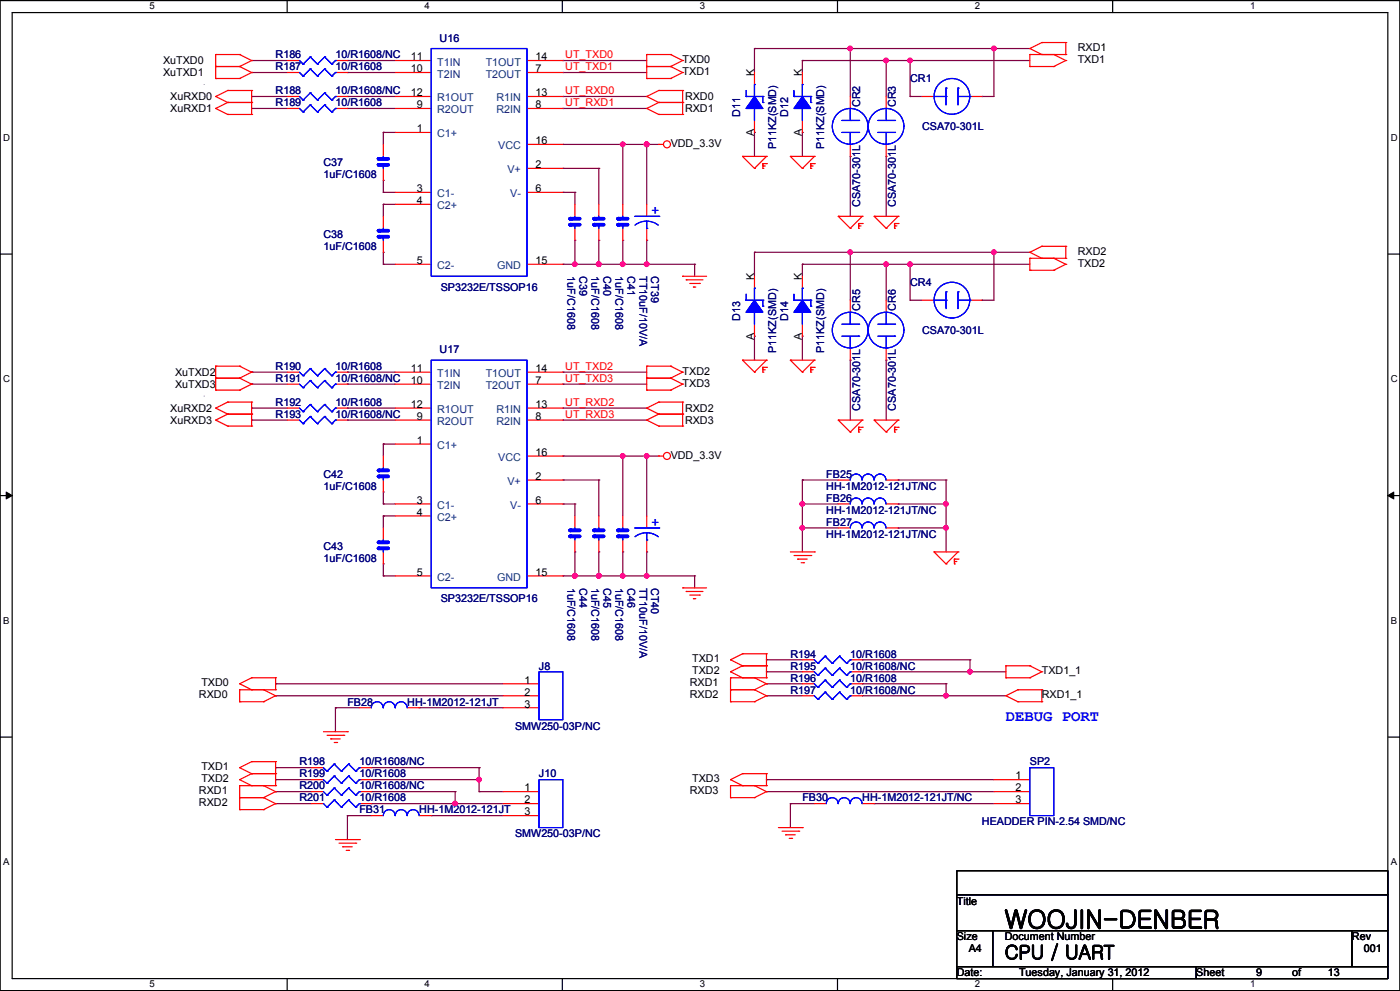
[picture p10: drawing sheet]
<svg xmlns="http://www.w3.org/2000/svg" width="297mm" height="210mm" viewBox="0 0 297 210" stroke-linecap="round" stroke-linejoin="round" font-family="sans-serif">
<g fill="none" stroke="#000" stroke-width=".25">
<path d="M0 .1h296.6v209.7h-296.6zM2.6 2.7h291.5v204.6h-291.5zM60.9 .1v2.6M119.2 .1v2.6M177.5 .1v2.6M235.8 .1v2.6M0 53.8h2.6M294.1 53.8h2.5M0 105h2.6M294.1 105h2.5M0 156.1h2.6M294.1 156.1h2.5"/>
<path d="M202.8 184.4h91.3v5.1h-91.3zM202.8 189.5h91.3v7.6h-91.3zM202.8 197.1h7.6v7.6h-7.6zM210.4 197.1h76.1v7.6h-76.1zM286.5 197.1h7.6v7.6h-7.6zM60.9 207.3v2.5M119.2 207.3v2.5M177.5 207.3v2.5M202.8 204.7h50.7v2.6h-50.7zM235.8 207.3v2.5M253.5 204.7h40.6v2.6h-40.6z"/>
</g>
<path d="M1.3 104.2l1.3 .8-1.3 .7zM294.1 105l1.3-.8v1.5z" fill="#000" stroke="#000" stroke-width=".21"/>
<g fill="none" stroke="#800040" stroke-width=".25">
<path d="M53.3 12.8h.1M53.3 15.4h.1M53.3 12.8h7.6M53.3 15.4h7.6M73.6 12.8h.1M73.6 15.4h.1M73.6 12.8h10.2M73.6 15.4h10.2M119.3 12.8h.1M119.3 15.4h.1M119.3 12.8h17.8M119.3 15.4h17.8"/>
<path d="M159.9 10.3h.1M159.9 10.3v5.1M159.9 10.3h58.3M170 12.8h.1M170 12.8h48.2M170 12.8v2.6M180.2 10.3h.1M180.2 10.3v10.1M187.8 12.8h.1M187.8 12.8v7.6M192.9 12.8h.1M192.9 12.8v7.6"/>
<path d="M210.6 10.3h.1M210.6 10.3v10.1h-2.5M53.3 20.4h.1M53.3 23h.1M53.3 20.4h7.6M53.3 23h7.6M73.6 20.4h.1M73.6 23h.1M73.6 20.4h10.2M73.6 23h10.2M81.2 38.2h.1M81.2 28.1h.1"/>
<path d="M81.2 28.1v2.5M81.2 38.2v2.5M81.2 28.1h2.6M119.3 35.7h.1M119.3 23h.1M119.3 20.4h.1M119.3 30.6h.1M119.3 30.6h20.3M119.3 35.7h7.6M119.3 20.4h17.8M119.3 23h17.8M126.9 35.7h.1"/>
<path d="M126.9 35.7v7.6M132 30.6h.1M132 30.6v12.7M137.1 30.6h.1M137.1 30.6v12.7M159.9 28.1h.1M159.9 28.1v5M170 28.1h.1M170 28.1v5M180.2 33.1h.1M180.2 33.1v12.7M187.8 33.1h.1"/>
<path d="M187.8 33.1v12.7M192.9 20.4h.1M192.9 20.4h2.5M208.1 20.4h.1M81.2 40.7h.1M81.2 56h.1M81.2 53.4h.1M81.2 43.3h.1M81.2 56h2.6M81.2 40.7h2.6M81.2 43.3v2.5M81.2 53.4v2.6"/>
<path d="M81.2 43.3h2.6M119.3 56h.1M119.3 40.7h.1M119.3 56h27.9M119.3 40.7h2.5M121.8 56h.1M121.8 50.9h.1M121.8 40.7h.1M121.8 40.7v2.6M121.8 50.9v5.1M126.9 56h.1M126.9 50.9h.1"/>
<path d="M126.9 50.9v5.1M132 56h.1M132 50.9h.1M132 50.9v5.1M137.1 50.9h.1M137.1 56h.1M137.1 50.9v5.1M147.2 56h.1M147.2 56v2.5M159.9 53.4h.1M159.9 53.4v5.1M159.9 53.4h58.3"/>
<path d="M170 56h.1M170 56h48.2M170 56v2.5M180.2 53.4h.1M180.2 53.4v10.2M187.8 56h.1M187.8 56v7.6M192.9 56h.1M192.9 56v7.6M210.6 53.4h.1M210.6 53.4v10.2h-2.5M53.3 78.8h.1"/>
<path d="M53.3 78.8h7.6M73.6 78.8h.1M73.6 78.8h10.2M119.3 78.8h.1M119.3 78.8h17.8M159.9 71.2h.1M159.9 71.2v5.1M170 71.2h.1M170 71.2v5.1M180.2 76.3h.1M180.2 76.3v12.7M187.8 76.3h.1"/>
<path d="M187.8 76.3v12.7M192.9 63.6h.1M192.9 63.6h2.5M208.1 63.6h.1M53.3 86.4h.1M53.3 81.4h.1M53.3 89h.1M53.3 89h7.6M53.3 86.4h7.6M53.3 81.4h7.6M73.6 86.4h.1M73.6 81.4h.1"/>
<path d="M73.6 89h.1M73.6 89h10.2M73.6 86.4h10.2M73.6 81.4h10.2M81.2 94.1h.1M81.2 94.1v2.5M81.2 94.1h2.6M119.3 89h.1M119.3 86.4h.1M119.3 81.4h.1M119.3 96.6h.1M119.3 89h17.8"/>
<path d="M119.3 86.4h17.8M119.3 81.4h17.8M119.3 96.6h20.3M132 96.6h.1M132 96.6v12.7M137.1 96.6h.1M137.1 96.6v12.7M81.2 106.7h.1M81.2 104.2h.1M81.2 119.4h.1M81.2 109.3h.1M81.2 104.2v2.5"/>
<path d="M81.2 109.3v2.5M81.2 119.4v2.6M81.2 106.7h2.6M81.2 109.3h2.6M119.3 106.7h.1M119.3 101.7h.1M119.3 106.7h2.5M119.3 101.7h7.6M121.8 116.9h.1M121.8 106.7h.1M121.8 106.7v2.6M121.8 116.9v5.1"/>
<path d="M126.9 116.9h.1M126.9 101.7h.1M126.9 101.7v7.6M126.9 116.9v5.1M132 116.9h.1M132 116.9v5.1M137.1 116.9h.1M137.1 116.9v5.1M170 111.8h.1M170 106.7h.1M170 101.7h.1M170 101.7v15.2"/>
<path d="M170 106.7h7.6M170 101.7h7.6M170 111.8h7.6M190.3 111.8h.1M190.3 106.7h.1M190.3 101.7h.1M190.3 106.7h10.2M190.3 101.7h10.2M190.3 111.8h10.2M200.5 111.8h.1M200.5 106.7h.1M200.5 101.7h.1"/>
<path d="M200.5 101.7v15.2M81.2 122h.1M81.2 122h2.6M119.3 122h.1M119.3 122h27.9M121.8 122h.1M126.9 122h.1M132 122h.1M137.1 122h.1M147.2 122h.1M147.2 122v2.5M162.4 139.8h.1"/>
<path d="M162.4 139.8h7.6M182.7 139.8h.1M182.7 139.8h22.9M205.6 139.8h.1M205.6 139.8v2.5M58.4 147.4h.1M58.4 144.8h.1M58.4 147.4h48.2M58.4 144.8h48.2M71.1 149.9h.1M71.1 149.9v5.1M71.1 149.9h5.1"/>
<path d="M88.8 149.9h.1M88.8 149.9h17.8M162.4 144.8h.1M162.4 147.4h.1M162.4 142.3h.1M162.4 147.4h7.6M162.4 144.8h7.6M162.4 142.3h7.6M182.7 144.8h.1M182.7 147.4h.1M182.7 142.3h.1M182.7 147.4h30.5"/>
<path d="M182.7 144.8h17.8M182.7 142.3h30.5M200.5 147.4h.1M200.5 144.8h.1M200.5 144.8v2.6M205.6 142.3h.1M58.4 162.6h.1M58.4 165.1h.1M58.4 167.7h.1M58.4 170.2h.1M58.4 170.2h7.6M58.4 167.7h7.6"/>
<path d="M58.4 165.1h7.6M58.4 162.6h7.6M73.6 172.8h.1M73.6 172.8v5M73.6 172.8h5.1M78.7 167.7h.1M78.7 170.2h.1M78.7 170.2h27.9M78.7 167.7h17.8M78.7 165.1h22.8M78.7 162.6h22.8M91.4 172.8h.1"/>
<path d="M91.4 172.8h15.2M96.5 170.2h.1M96.5 167.7h.1M96.5 167.7v2.5M101.5 167.7h.1M101.5 162.6h.1M101.5 165.1h.1M101.5 167.7h5.1M101.5 162.6v5.1M162.4 167.7h.1M162.4 165.1h.1M162.4 167.7h48.2"/>
<path d="M162.4 165.1h48.2M167.5 170.2h.1M167.5 170.2h5.1M167.5 170.2v5.1M185.3 170.2h.1M185.3 170.2h25.3"/>
</g>
<g fill="#f0f" stroke="#f0f" stroke-width=".25">
<circle cx="137" cy="30.6" r=".49"/>
<circle cx="132" cy="30.6" r=".49"/>
<circle cx="126.9" cy="56" r=".49"/>
<circle cx="132" cy="56" r=".49"/>
<circle cx="121.8" cy="56" r=".49"/>
<circle cx="180.2" cy="10.3" r=".49"/>
<circle cx="210.6" cy="10.3" r=".49"/>
<circle cx="192.8" cy="12.8" r=".49"/>
<circle cx="187.8" cy="12.8" r=".49"/>
<circle cx="126.9" cy="122" r=".49"/>
<circle cx="121.8" cy="122" r=".49"/>
<circle cx="180.2" cy="53.4" r=".49"/>
<circle cx="210.6" cy="53.4" r=".49"/>
<circle cx="192.8" cy="56" r=".49"/>
<circle cx="187.8" cy="56" r=".49"/>
<circle cx="137" cy="56" r=".49"/>
<circle cx="137" cy="96.6" r=".49"/>
<circle cx="132" cy="96.6" r=".49"/>
<circle cx="137" cy="122" r=".49"/>
<circle cx="132" cy="122" r=".49"/>
<circle cx="200.5" cy="111.8" r=".49"/>
<circle cx="200.5" cy="106.7" r=".49"/>
<circle cx="170" cy="111.8" r=".49"/>
<circle cx="170" cy="106.7" r=".49"/>
<circle cx="200.5" cy="147.3" r=".49"/>
<circle cx="96.4" cy="170.2" r=".49"/>
<circle cx="101.5" cy="165.1" r=".49"/>
<circle cx="205.5" cy="142.3" r=".49"/>
</g>
<g fill="none" stroke="#f00" stroke-width=".25">
<path d="M45.7 14.1h.1M45.7 16.6h.1M45.7 11.6h.1M45.7 14.1h5.1M45.7 11.6v5M45.7 16.6h5.1M45.7 11.6h5.1M48.2 19.2h.1M48.2 19.2h5.1M48.2 19.2l-2.5 1.2M50.8 14.1h.1M50.8 16.6h.1"/>
<path d="M50.8 11.6h.1M50.8 14.1l2.5 1.3M50.8 11.6l2.5 1.2M53.3 15.4h.1M53.3 12.8h.1M53.3 19.2h.1M53.3 15.4l-2.5 1.2M53.3 19.2v5M53.3 12.8l-2.5 1.3M60.9 15.4h2.6M71.1 15.4h2.5M83.8 15.4h7.6"/>
<path d="M83.8 12.8h7.6M111.7 15.4h7.6M111.7 12.8h7.6M137.1 16.6h.1M137.1 14.1h.1M137.1 11.6h.1M137.1 14.1h5M137.1 16.6h5M137.1 11.6v5M137.1 11.6h5M139.6 19.2h.1M139.6 19.2l-2.5 1.2"/>
<path d="M139.6 19.2h5.1M142.1 14.1h.1M142.1 16.6h.1M142.1 11.6h.1M142.1 14.1l2.6 1.3M142.1 11.6l2.6 1.2M144.7 15.4h.1M144.7 12.8h.1M144.7 19.2h.1M144.7 15.4l-2.6 1.2M144.7 12.8l-2.6 1.3M144.7 19.2v5"/>
<path d="M218.2 11.6h.1M218.2 14.1h.1M218.2 10.3h.1M218.2 14.1h5.1M218.2 11.6h7.7M218.2 11.6v2.5M218.2 10.3l2.6 1.3M220.8 11.6h.1M220.8 9h.1M220.8 9h5.1M220.8 9l-2.6 1.3M223.3 14.1h.1"/>
<path d="M223.3 11.6h.1M223.3 11.6l2.6 1.2M225.9 12.8h.1M225.9 11.6h.1M225.9 9h.1M225.9 12.8l-2.6 1.3M225.9 9v2.6M45.7 23h.1M45.7 20.4h.1M45.7 23l2.5 1.2M45.7 20.4l2.5 1.3M48.2 21.7h.1"/>
<path d="M48.2 24.2h.1M48.2 21.7l-2.5 1.3M48.2 21.7h5.1M48.2 24.2h5.1M53.3 21.7h.1M53.3 24.2h.1M60.9 23h2.6M71.1 23h2.5M83.8 23h7.6M83.8 28.1h7.6M83.8 20.4h7.6M111.7 30.6h7.6"/>
<path d="M111.7 23h7.6M111.7 35.7h7.6M111.7 20.4h7.6M137.1 23h.1M137.1 20.4h.1M137.1 23l2.5 1.2M137.1 20.4l2.5 1.3M139.6 21.7h.1M139.6 24.2h.1M139.6 30.6h.1M139.6 21.7h5.1M139.6 24.2h5.1"/>
<path d="M139.6 21.7l-2.5 1.3M139.6 30.6h1M144.7 21.7h.1M144.7 24.2h.1M157.4 33.1h.1M157.4 33.1h5M157.4 33.1l2.5 2.6M159.9 35.7h.1M161.7 34.7h.1M161.7 35.7h.1M161.7 35.2h.1M161.7 34.7h.7"/>
<path d="M161.7 35.2h.5M161.7 34.7v1M162.4 33.1h.1M162.4 34.7h.1M162.4 33.1l-2.5 2.6M167.5 33.1h.1M167.5 33.1h5.1M167.5 33.1l2.5 2.6M170 35.7h.1M171.8 34.7h.1M171.8 35.7h.1M171.8 35.2h.1"/>
<path d="M171.8 34.7h.8M171.8 34.7v1M171.8 35.2h.5M172.6 33.1h.1M172.6 34.7h.1M172.6 33.1l-2.6 2.6M180.2 20.4v2.6M180.2 30.6v2.5M83.8 40.7h7.6M83.8 43.3h7.6M83.8 56h7.6M111.7 40.7h7.6"/>
<path d="M111.7 56h7.6M144.7 58.5h.1M144.7 58.5h5M145.4 59.3h.1M145.4 59.3h3.6M177.6 45.8h.1M177.6 45.8h5.1M177.6 45.8l2.6 2.6M180.2 48.4h.1M182 47.3h.1M182 48.4h.1M182 47.9h.1"/>
<path d="M182 47.3h.7M182 47.3v1.1M182 47.9h.5M182.7 45.8h.1M182.7 47.3h.1M182.7 45.8l-2.5 2.6M185.3 45.8h.1M185.3 45.8h5M185.3 45.8l2.5 2.6M187.8 48.4h.1M189.6 47.3h.1M189.6 48.4h.1"/>
<path d="M189.6 47.9h.1M189.6 47.3h.7M189.6 47.9h.5M189.6 47.3v1.1M190.3 45.8h.1M190.3 47.3h.1M190.3 45.8l-2.5 2.6M218.2 54.7h.1M218.2 57.2h.1M218.2 53.4h.1M218.2 54.7v2.5M218.2 57.2h5.1"/>
<path d="M218.2 54.7h7.7M218.2 53.4l2.6 1.3M220.8 54.7h.1M220.8 52.2h.1M220.8 52.2h5.1M220.8 52.2l-2.6 1.2M223.3 57.2h.1M223.3 54.7h.1M223.3 54.7l2.6 1.3M225.9 56h.1M225.9 54.7h.1M225.9 52.2h.1"/>
<path d="M225.9 52.2v2.5M225.9 56l-2.6 1.2M45.7 77.6h.1M45.7 77.6v5M45.7 77.6h5.1M50.8 77.6h.1M50.8 77.6l2.5 1.2M53.3 78.8h.1M53.3 78.8l-2.5 1.3M83.8 78.8h7.6M111.7 78.8h7.6M137.1 77.6h.1"/>
<path d="M137.1 77.6v5M137.1 77.6h5M142.1 77.6h.1M142.1 77.6l2.6 1.2M144.7 78.8h.1M144.7 78.8l-2.6 1.3M146.2 60h2M146.9 60.8h.1M146.9 60.8h.6M148.2 60h.1M157.4 76.3h.1M157.4 76.3h5"/>
<path d="M157.4 76.3l2.5 2.5M159.9 78.8h.1M161.7 77.8h.1M161.7 78.8h.1M161.7 78.3h.1M161.7 77.8v1M161.7 77.8h.7M161.7 78.3h.5M162.4 76.3h.1M162.4 77.8h.1M162.4 76.3l-2.5 2.5M167.5 76.3h.1"/>
<path d="M167.5 76.3h5.1M167.5 76.3l2.5 2.5M170 78.8h.1M171.8 77.8h.1M171.8 78.8h.1M171.8 78.3h.1M171.8 77.8v1M171.8 77.8h.8M171.8 78.3h.5M172.6 76.3h.1M172.6 77.8h.1M172.6 76.3l-2.6 2.5"/>
<path d="M180.2 63.6v2.5M180.2 73.7v2.6M45.7 86.4h.1M45.7 80.1h.1M45.7 82.6h.1M45.7 89h.1M45.7 86.4l2.5 1.3M45.7 80.1h5.1M45.7 82.6h5.1M45.7 89l2.5 1.2M48.2 85.2h.1M48.2 87.7h.1"/>
<path d="M48.2 90.2h.1M48.2 87.7h5.1M48.2 90.2h5.1M48.2 85.2h5.1M48.2 85.2l-2.5 1.2M48.2 87.7l-2.5 1.3M50.8 80.1h.1M50.8 82.6h.1M50.8 80.1l2.5 1.3M53.3 85.2h.1M53.3 87.7h.1M53.3 81.4h.1"/>
<path d="M53.3 90.2h.1M53.3 85.2v5M53.3 81.4l-2.5 1.2M83.8 89h7.6M83.8 94.1h7.6M83.8 81.4h7.6M83.8 86.4h7.6M111.7 89h7.6M111.7 96.6h7.6M111.7 81.4h7.6M111.7 86.4h7.6M137.1 89h.1"/>
<path d="M137.1 86.4h.1M137.1 82.6h.1M137.1 80.1h.1M137.1 89l2.5 1.2M137.1 86.4l2.5 1.3M137.1 80.1h5M137.1 82.6h5M139.6 87.7h.1M139.6 90.2h.1M139.6 85.2h.1M139.6 96.6h.1M139.6 87.7l-2.5 1.3"/>
<path d="M139.6 87.7h5.1M139.6 90.2h5.1M139.6 85.2l-2.5 1.2M139.6 85.2h5.1M139.6 96.6h1M142.1 80.1h.1M142.1 82.6h.1M142.1 80.1l2.6 1.3M144.7 87.7h.1M144.7 90.2h.1M144.7 85.2h.1M144.7 81.4h.1"/>
<path d="M144.7 85.2v5M144.7 81.4l-2.6 1.2M177.6 89h.1M177.6 89h5.1M177.6 89l2.6 2.5M180.2 91.5h.1M182 90.5h.1M182 91.5h.1M182 91h.1M182 90.5v1M182 90.5h.7M182 91h.5"/>
<path d="M182.7 89h.1M182.7 90.5h.1M182.7 89l-2.5 2.5M185.3 89h.1M185.3 89h5M185.3 89l2.5 2.5M187.8 91.5h.1M189.6 90.5h.1M189.6 91.5h.1M189.6 91h.1M189.6 90.5v1M189.6 90.5h.7"/>
<path d="M189.6 91h.5M190.3 89h.1M190.3 90.5h.1M190.3 89l-2.5 2.5M81.2 111.8v2.6M81.2 116.9v2.5M83.8 106.7h7.6M83.8 109.3h7.6M111.7 101.7h7.6M111.7 106.7h7.6M167.5 116.9h5.1M168.3 117.7h3.5"/>
<path d="M169 118.4h.1M169 118.4h2.1M169.8 119.2h.5M170.3 119.2h.1M171.8 117.7h.1M172.6 116.9h.1M177.6 111.8h2.6M187.8 111.8h2.5M197.9 116.9h.1M197.9 116.9h5.1M197.9 116.9l2.6 2.5M200.5 119.4h.1"/>
<path d="M202.3 118.4h.1M202.3 119.4h.1M202.3 118.9h.1M202.3 118.4h.7M202.3 118.4v1M202.3 118.9h.5M203 116.9h.1M203 118.4h.1M203 116.9l-2.5 2.5M83.8 122h7.6M111.7 122h7.6M144.7 124.5h.1"/>
<path d="M144.7 124.5h5M145.4 125.3h.1M145.4 125.3h3.6M146.2 126h2M146.9 126.8h.1M146.9 126.8h.6M148.2 126h.1M154.8 139.8h.1M154.8 139.8l2.6 1.2M157.4 138.5h.1M157.4 138.5l-2.6 1.3M157.4 138.5h5"/>
<path d="M162.4 138.5h.1M162.4 138.5v5.1M170 139.8h2.6M180.2 139.8h2.5M50.8 148.6h.1M50.8 146.1h.1M50.8 144.8h.1M50.8 148.6h5.1M50.8 146.1v2.5M50.8 146.1h7.6M50.8 144.8l2.5 1.3M53.3 146.1h.1"/>
<path d="M53.3 143.6h.1M53.3 143.6l-2.5 1.2M53.3 143.6h5.1M55.9 148.6h.1M55.9 146.1h.1M55.9 146.1l2.5 1.3M58.4 147.4h.1M58.4 143.6h.1M58.4 146.1h.1M58.4 147.4l-2.5 1.2M58.4 143.6v2.5M68.5 155h5.1"/>
<path d="M69.3 155.7h3.6M70.1 156.5h.1M70.1 156.5h2M70.8 157.3h.5M71.3 157.3h.1M72.9 155.7h.1M73.6 155h.1M154.8 146.1h.1M154.8 143.6h.1M154.8 148.6h.1M154.8 142.3h.1M154.8 148.6h5.1"/>
<path d="M154.8 146.1h5.1M154.8 143.6h7.6M154.8 143.6v5M154.8 142.3l2.6 1.3M157.4 141h.1M157.4 143.6h.1M157.4 141h5M157.4 141l-2.6 1.3M159.9 146.1h.1M159.9 143.6h.1M159.9 148.6h.1M159.9 143.6l2.5 1.2"/>
<path d="M159.9 146.1l2.5 1.3M162.4 144.8h.1M162.4 147.4h.1M162.4 141h.1M162.4 143.6h.1M162.4 144.8l-2.5 1.3M162.4 147.4l-2.5 1.2M213.2 147.4h.1M213.2 143.6h.1M213.2 141h.1M213.2 143.6h5M213.2 141h5"/>
<path d="M213.2 147.4l2.5 1.2M213.2 141v2.6M215.7 146.1h.1M215.7 148.6h.1M215.7 148.6h5.1M215.7 146.1h5.1M215.7 146.1l-2.5 1.3M218.2 141h.1M218.2 143.6h.1M218.2 141l2.6 1.3M220.8 146.1h.1M220.8 148.6h.1"/>
<path d="M220.8 142.3h.1M220.8 146.1v2.5M220.8 142.3l-2.6 1.3M50.8 162.6h.1M50.8 165.1h.1M50.8 168.9h.1M50.8 166.4h.1M50.8 171.5h.1M50.8 166.4v5.1M50.8 168.9h5.1M50.8 166.4h7.6M50.8 162.6l2.5 1.3"/>
<path d="M50.8 165.1l2.5 1.3M50.8 171.5h5.1M53.3 163.9h.1M53.3 161.3h.1M53.3 166.4h.1M53.3 163.9h5.1M53.3 161.3l-2.5 1.3M53.3 161.3h5.1M53.3 163.9l-2.5 1.2M55.9 168.9h.1M55.9 166.4h.1M55.9 171.5h.1"/>
<path d="M55.9 166.4l2.5 1.3M55.9 168.9l2.5 1.3M58.4 161.3h.1M58.4 163.9h.1M58.4 166.4h.1M58.4 167.7h.1M58.4 170.2h.1M58.4 161.3v5.1M58.4 167.7l-2.5 1.2M58.4 170.2l-2.5 1.3M66 170.2h2.5M66 165.1h2.5"/>
<path d="M71.1 177.8h5.1M71.8 178.6h3.6M72.6 179.4h.1M72.6 179.4h2M75.4 178.6h.1M76.2 177.8h.1M76.2 170.2h2.5M76.2 165.1h2.5M78.7 172.8h2.5M88.8 172.8h2.6M154.8 168.9h.1M154.8 166.4h.1"/>
<path d="M154.8 165.1h.1M154.8 168.9h5.1M154.8 166.4v2.5M154.8 166.4h7.6M154.8 165.1l2.6 1.3M157.4 166.4h.1M157.4 163.9h.1M157.4 163.9l-2.6 1.2M157.4 163.9h5M159.9 168.9h.1M159.9 166.4h.1M159.9 166.4l2.5 1.3"/>
<path d="M162.4 167.7h.1M162.4 163.9h.1M162.4 166.4h.1M162.4 167.7l-2.5 1.2M162.4 163.9v2.5M165 175.3h5M165.7 176.1h3.6M166.5 176.8h.1M166.5 176.8h2M167.2 177.6h.6M167.8 177.6h.1M169.3 176.1h.1"/>
<path d="M170 175.3h.1M73.4 180.1h.5M73.9 180.1h.1"/>
<circle cx="141.3" cy="30.6" r=".74"/>
<circle cx="141.3" cy="96.6" r=".74"/>
</g>
<g fill="none" stroke="#00f" stroke-width=".25">
<path d="M63.5 15.4l.7 .7M64.2 16.1h.1M65.8 14.6h.1M65.8 14.6l-1.6 1.5M65.8 14.6l1.5 1.5M67.3 16.1h.1M68.8 14.6h.1M68.8 14.6l-1.5 1.5M68.8 14.6l1.5 1.5M70.3 16.1h.1M71.1 15.4h.1M71.1 15.4l-.8 .7"/>
<path d="M91.4 10.3h20.3v48.2h-20.3zM63.5 23l.7 .7M64.2 23.7h.1M65.8 22.2h.1M65.8 22.2l-1.6 1.5M65.8 22.2l1.5 1.5M67.3 23.7h.1M68.8 22.2h.1M68.8 22.2l-1.5 1.5M68.8 22.2l1.5 1.5M70.3 23.7h.1M71.1 23h.1"/>
<path d="M71.1 23l-.8 .7M178.4 25.5h3.6M178.4 28.1h3.6M180.2 25.5h.1M180.2 30.6h.1M180.2 23v2.5M180.2 28.1v2.5M182 25.5h.1M182 28.1h.1M91.4 76.3h20.3v48.2h-20.3zM178.4 68.7h3.6M178.4 71.2h3.6"/>
<path d="M180.2 68.7h.1M180.2 73.7h.1M180.2 66.1v2.6M180.2 71.2v2.5M182 68.7h.1M182 71.2h.1M81.2 114.9h.1M81.2 116.1h.1M81.2 114.4v.5M81.2 116.1v.8M182.7 111.8a1.25 1.25 0 0 0-1.3-1.2 1.25 1.25 0 0 0-1.2 1.2M185.2 111.8a1.25 1.25 0 0 0-1.2-1.2 1.25 1.25 0 0 0-1.3 1.2"/>
<path d="M187.8 111.8a1.25 1.25 0 0 0-1.3-1.2 1.25 1.25 0 0 0-1.2 1.2M172.6 139.8l.7 .7M174.9 139h.1M174.9 139l-1.6 1.5M174.9 139l1.5 1.5M177.9 139h.1M177.9 139l-1.5 1.5M177.9 139l1.5 1.5M180.2 139.8h.1M180.2 139.8l-.8 .7M173.3 140.5h.1M176.4 140.5h.1"/>
<path d="M179.4 140.5h.1M68.5 170.2l.8 .8M68.5 165.1l.8 .8M69.3 171h.1M69.3 165.9h.1M70.8 169.5h.1M70.8 164.4h.1M70.8 169.5l-1.5 1.5M70.8 169.5l1.6 1.5M70.8 164.4l-1.5 1.5M70.8 164.4l1.6 1.5M72.4 171h.1"/>
<path d="M72.4 165.9h.1M73.9 169.5h.1M73.9 164.4h.1M73.9 169.5l-1.5 1.5M73.9 169.5l1.5 1.5M73.9 164.4l-1.5 1.5M73.9 164.4l1.5 1.5M75.4 171h.1M75.4 165.9h.1M76.2 170.2h.1M76.2 165.1h.1M76.2 170.2l-.8 .8"/>
<path d="M76.2 165.1l-.8 .8M83.7 172.8a1.25 1.25 0 0 0-1.2-1.3 1.25 1.25 0 0 0-1.3 1.3M86.3 172.8a1.25 1.25 0 0 0-1.3-1.3 1.25 1.25 0 0 0-1.2 1.3M88.8 172.8a1.25 1.25 0 0 0-1.2-1.3 1.25 1.25 0 0 0-1.3 1.3"/>
<circle cx="180.2" cy="26.8" r="3.8"/>
<circle cx="180.2" cy="69.9" r="3.8"/>
</g>
<path d="M80.2 116.1h2" fill="none" stroke="#00f" stroke-width=".76"/>
<circle cx="80.2" cy="116.1" r=".38" fill="#00f"/>
<path d="M80.2 114.9h2" fill="none" stroke="#00f" stroke-width=".76"/>
<circle cx="80.2" cy="114.9" r=".38" fill="#00f"/>
<path d="M81.2 114.9h.1M81.2 116.1h.1M81.2 114.4v.5M81.2 116.1v.8" fill="none" stroke="#00f" stroke-width=".25"/>
<path d="M80.2 116.1h2" fill="none" stroke="#00f" stroke-width=".76"/>
<circle cx="80.2" cy="116.1" r=".38" fill="#00f"/>
<path d="M80.2 114.9h2" fill="none" stroke="#00f" stroke-width=".76"/>
<circle cx="80.2" cy="114.9" r=".38" fill="#00f"/>
<path d="M81.2 45.8v2.6M81.2 50.9v2.5M137.1 43.3v2.5M137.1 48.4v2.5M106.6 144.8h7.6M106.6 147.4h7.6M106.6 149.9h7.6" fill="none" stroke="#f00" stroke-width=".25"/>
<path d="M81.2 48.9h.1M81.2 50.1h.1M81.2 48.4v.5M81.2 50.1v.8M134.5 45.8h5.1M137.1 48.4h.1M137.1 46.8l1 .2 1.4 .7M137.1 46.8l-1.1 .2-1.4 .7M137.1 46.8v1.6M139.6 45.8h.1M114.2 142.3h5.1v10.1h-5.1z" fill="none" stroke="#00f" stroke-width=".25"/>
<path d="M80.2 50.1h2" fill="none" stroke="#00f" stroke-width=".76"/>
<circle cx="80.2" cy="50.1" r=".38" fill="#00f"/>
<path d="M80.2 48.9h2" fill="none" stroke="#00f" stroke-width=".76"/>
<circle cx="80.2" cy="48.9" r=".38" fill="#00f"/>
<path d="M81.2 48.9h.1M81.2 50.1h.1M81.2 48.4v.5M81.2 50.1v.8" fill="none" stroke="#00f" stroke-width=".25"/>
<path d="M80.2 50.1h2" fill="none" stroke="#00f" stroke-width=".76"/>
<circle cx="80.2" cy="50.1" r=".38" fill="#00f"/>
<path d="M80.2 48.9h2" fill="none" stroke="#00f" stroke-width=".76"/>
<circle cx="80.2" cy="48.9" r=".38" fill="#00f"/>
<g fill="none" stroke="#f00" stroke-width=".25">
<path d="M121.8 43.3v2.5M121.8 48.4v2.5M170 58.5v2.6M60.9 78.8h2.6M71.1 78.8h2.5M170 68.7v2.5M60.9 86.4h2.6M71.1 86.4h2.5M177.6 101.7h2.6M187.8 101.7h2.5M210.6 165.1h7.6M210.6 167.7h7.6"/>
<path d="M210.6 170.2h7.6"/>
</g>
<g fill="none" stroke="#00f" stroke-width=".25">
<path d="M121.8 46.3h.1M121.8 47.6h.1M121.8 45.8v.5M121.8 47.6v.8M63.5 78.8l.7 .8M64.2 79.6h.1M65.8 78.1h.1M65.8 78.1l-1.6 1.5M65.8 78.1l1.5 1.5M67.3 79.6h.1M68.8 78.1h.1M68.8 78.1l-1.5 1.5"/>
<path d="M68.8 78.1l1.5 1.5M70.3 79.6h.1M71.1 78.8h.1M71.1 78.8l-.8 .8M168.3 63.6h.1M168.3 62.3v1.3M168.3 63.6h3.5M170 66.1h.1M170 61.1h.1M170 61.1v2.5M170 66.1v2.6M171.8 63.6h.1"/>
<path d="M171.8 64.9h.1M171.8 63.6v1.3M63.5 86.4l.7 .8M64.2 87.2h.1M65.8 85.7h.1M65.8 85.7l-1.6 1.5M65.8 85.7l1.5 1.5M67.3 87.2h.1M68.8 85.7h.1M68.8 85.7l-1.5 1.5M68.8 85.7l1.5 1.5M70.3 87.2h.1"/>
<path d="M71.1 86.4h.1M71.1 86.4l-.8 .8M182.7 101.7a1.25 1.25 0 0 0-1.3-1.3 1.25 1.25 0 0 0-1.2 1.3M185.2 101.7a1.25 1.25 0 0 0-1.2-1.3 1.25 1.25 0 0 0-1.3 1.3M187.8 101.7a1.25 1.25 0 0 0-1.3-1.3 1.25 1.25 0 0 0-1.2 1.3M218.2 162.6h5.1v10.2h-5.1z"/>
</g>
<g fill="#00f" stroke="#00f" stroke-width=".25">
<path d="M170 63.6l1.8 2.5h-3.5z" fill-rule="evenodd"/>
<path d="M170 63.6l1.8 2.5h-3.5z" fill-rule="evenodd"/>
</g>
<path d="M120.8 47.6h2" fill="none" stroke="#00f" stroke-width=".76"/>
<circle cx="120.8" cy="47.6" r=".38" fill="#00f"/>
<path d="M120.8 46.3h2" fill="none" stroke="#00f" stroke-width=".76"/>
<circle cx="120.8" cy="46.3" r=".38" fill="#00f"/>
<path d="M121.8 46.3h.1M121.8 47.6h.1M121.8 45.8v.5M121.8 47.6v.8" fill="none" stroke="#00f" stroke-width=".25"/>
<path d="M120.8 47.6h2" fill="none" stroke="#00f" stroke-width=".76"/>
<circle cx="120.8" cy="47.6" r=".38" fill="#00f"/>
<path d="M120.8 46.3h2" fill="none" stroke="#00f" stroke-width=".76"/>
<circle cx="120.8" cy="46.3" r=".38" fill="#00f"/>
<path d="M159.9 15.4v2.5M159.9 25.5v2.6M121.8 109.3v2.5M121.8 114.4v2.5" fill="none" stroke="#f00" stroke-width=".25"/>
<g fill="none" stroke="#00f" stroke-width=".25">
<path d="M158.1 19.2v1.2M159.9 17.9h.1M159.9 17.9v2.5M158.1 20.4h.1M158.1 20.4h3.6M159.9 23h.1M159.9 23v2.5M161.7 20.4h.1M161.7 21.7h.1M161.7 20.4v1.3M121.8 112.3h.1M121.8 113.6h.1"/>
<path d="M121.8 111.8v.5M121.8 113.6v.8"/>
</g>
<g fill="#00f" stroke="#00f" stroke-width=".25">
<path d="M159.9 20.4l1.8 2.6h-3.6z" fill-rule="evenodd"/>
<path d="M159.9 20.4l1.8 2.6h-3.6z" fill-rule="evenodd"/>
</g>
<path d="M120.8 113.6h2" fill="none" stroke="#00f" stroke-width=".76"/>
<circle cx="120.8" cy="113.6" r=".38" fill="#00f"/>
<path d="M120.8 112.3h2" fill="none" stroke="#00f" stroke-width=".76"/>
<circle cx="120.8" cy="112.3" r=".38" fill="#00f"/>
<path d="M121.8 112.3h.1M121.8 113.6h.1M121.8 111.8v.5M121.8 113.6v.8" fill="none" stroke="#00f" stroke-width=".25"/>
<path d="M120.8 113.6h2" fill="none" stroke="#00f" stroke-width=".76"/>
<circle cx="120.8" cy="113.6" r=".38" fill="#00f"/>
<path d="M120.8 112.3h2" fill="none" stroke="#00f" stroke-width=".76"/>
<circle cx="120.8" cy="112.3" r=".38" fill="#00f"/>
<path d="M126.9 43.3v2.5M126.9 48.4v2.5M187.8 63.6v2.5M187.8 73.7v2.6M177.6 106.7h2.6M187.8 106.7h2.5M170 142.3h2.6M180.2 142.3h2.5" fill="none" stroke="#f00" stroke-width=".25"/>
<g fill="none" stroke="#00f" stroke-width=".25">
<path d="M126.9 46.3h.1M126.9 47.6h.1M126.9 45.8v.5M126.9 47.6v.8M186 68.7h3.6M186 71.2h3.6M187.8 68.7h.1M187.8 73.7h.1M187.8 66.1v2.6M187.8 71.2v2.5M189.6 68.7h.1M189.6 71.2h.1"/>
<path d="M182.7 106.7a1.25 1.25 0 0 0-1.3-1.2 1.25 1.25 0 0 0-1.2 1.2M185.2 106.7a1.25 1.25 0 0 0-1.2-1.2 1.25 1.25 0 0 0-1.3 1.2M187.8 106.7a1.25 1.25 0 0 0-1.3-1.2 1.25 1.25 0 0 0-1.2 1.2M172.6 142.3l.7 .8M173.3 143.1h.1M174.9 141.5h.1M174.9 141.5l-1.6 1.6M174.9 141.5l1.5 1.6M176.4 143.1h.1M177.9 141.5h.1M177.9 141.5l-1.5 1.6M177.9 141.5l1.5 1.6"/>
<path d="M179.4 143.1h.1M180.2 142.3h.1M180.2 142.3l-.8 .8"/>
<circle cx="187.8" cy="69.9" r="3.8"/>
</g>
<path d="M125.9 47.6h2" fill="none" stroke="#00f" stroke-width=".76"/>
<circle cx="125.9" cy="47.6" r=".38" fill="#00f"/>
<path d="M125.9 46.3h2" fill="none" stroke="#00f" stroke-width=".76"/>
<circle cx="125.9" cy="46.3" r=".38" fill="#00f"/>
<path d="M126.9 46.3h.1M126.9 47.6h.1M126.9 45.8v.5M126.9 47.6v.8" fill="none" stroke="#00f" stroke-width=".25"/>
<path d="M125.9 47.6h2" fill="none" stroke="#00f" stroke-width=".76"/>
<circle cx="125.9" cy="47.6" r=".38" fill="#00f"/>
<path d="M125.9 46.3h2" fill="none" stroke="#00f" stroke-width=".76"/>
<circle cx="125.9" cy="46.3" r=".38" fill="#00f"/>
<path d="M126.9 109.3v2.5M126.9 114.4v2.5" fill="none" stroke="#f00" stroke-width=".25"/>
<path d="M126.9 112.3h.1M126.9 113.6h.1M126.9 111.8v.5M126.9 113.6v.8" fill="none" stroke="#00f" stroke-width=".25"/>
<path d="M125.9 113.6h2" fill="none" stroke="#00f" stroke-width=".76"/>
<circle cx="125.9" cy="113.6" r=".38" fill="#00f"/>
<path d="M125.9 112.3h2" fill="none" stroke="#00f" stroke-width=".76"/>
<circle cx="125.9" cy="112.3" r=".38" fill="#00f"/>
<path d="M126.9 112.3h.1M126.9 113.6h.1M126.9 111.8v.5M126.9 113.6v.8" fill="none" stroke="#00f" stroke-width=".25"/>
<path d="M125.9 113.6h2" fill="none" stroke="#00f" stroke-width=".76"/>
<circle cx="125.9" cy="113.6" r=".38" fill="#00f"/>
<path d="M125.9 112.3h2" fill="none" stroke="#00f" stroke-width=".76"/>
<circle cx="125.9" cy="112.3" r=".38" fill="#00f"/>
<g fill="none" stroke="#f00" stroke-width=".25">
<path d="M170 15.4v2.5M60.9 20.4h2.6M71.1 20.4h2.5M170 25.5v2.6M132 43.3v2.5M132 48.4v2.5M195.4 63.6h2.5M205.6 63.6h2.5M60.9 81.4h2.6M71.1 81.4h2.5M170 144.8h2.6M180.2 144.8h2.5"/>
<path d="M106.6 167.7h7.6M106.6 170.2h7.6M106.6 172.8h7.6"/>
</g>
<g fill="none" stroke="#00f" stroke-width=".25">
<path d="M65.8 19.7h.1M65.8 19.7l-1.6 1.5M65.8 19.7l1.5 1.5M68.8 19.7h.1M68.8 19.7l-1.5 1.5M68.8 19.7l1.5 1.5M168.3 19.2v1.2M170 17.9h.1M170 17.9v2.5M63.5 20.4l.7 .8M64.2 21.2h.1M67.3 21.2h.1"/>
<path d="M70.3 21.2h.1M71.1 20.4h.1M71.1 20.4l-.8 .8M168.3 20.4h.1M168.3 20.4h3.5M170 23h.1M170 23v2.5M171.8 20.4h.1M171.8 21.7h.1M171.8 20.4v1.3M132 46.3h.1M132 47.6h.1"/>
<path d="M132 45.8v.5M132 47.6v.8M197.9 63.6h2.6M200.5 63.6h.1M200.5 61.8h.1M200.5 61.8v3.6M203 61.8h.1M203 63.6h2.6M203 61.8v3.6M205.6 63.6h.1M63.5 81.4l.7 .7M64.2 82.1h.1"/>
<path d="M65.8 80.6h.1M65.8 80.6l-1.6 1.5M65.8 80.6l1.5 1.5M67.3 82.1h.1M68.8 80.6h.1M68.8 80.6l-1.5 1.5M68.8 80.6l1.5 1.5M70.3 82.1h.1M71.1 81.4h.1M71.1 81.4l-.8 .7M172.6 144.8l.7 .8M173.3 145.6h.1"/>
<path d="M174.9 144.1h.1M174.9 144.1l-1.6 1.5M174.9 144.1l1.5 1.5M176.4 145.6h.1M177.9 144.1h.1M177.9 144.1l-1.5 1.5M177.9 144.1l1.5 1.5M179.4 145.6h.1M180.2 144.8h.1M180.2 144.8l-.8 .8M114.2 165.1h5.1v10.2h-5.1z"/>
<circle cx="201.7" cy="63.6" r="3.8"/>
</g>
<g fill="#00f" stroke="#00f" stroke-width=".25">
<path d="M170 20.4l1.8 2.6h-3.5z" fill-rule="evenodd"/>
<path d="M170 20.4l1.8 2.6h-3.5z" fill-rule="evenodd"/>
</g>
<path d="M131 47.6h2" fill="none" stroke="#00f" stroke-width=".76"/>
<circle cx="131" cy="47.6" r=".38" fill="#00f"/>
<path d="M131 46.3h2" fill="none" stroke="#00f" stroke-width=".76"/>
<circle cx="131" cy="46.3" r=".38" fill="#00f"/>
<path d="M132 46.3h.1M132 47.6h.1M132 45.8v.5M132 47.6v.8" fill="none" stroke="#00f" stroke-width=".25"/>
<path d="M131 47.6h2" fill="none" stroke="#00f" stroke-width=".76"/>
<circle cx="131" cy="47.6" r=".38" fill="#00f"/>
<path d="M131 46.3h2" fill="none" stroke="#00f" stroke-width=".76"/>
<circle cx="131" cy="46.3" r=".38" fill="#00f"/>
<path d="M132 109.3v2.5M132 114.4v2.5" fill="none" stroke="#f00" stroke-width=".25"/>
<path d="M132 112.3h.1M132 113.6h.1M132 111.8v.5M132 113.6v.8" fill="none" stroke="#00f" stroke-width=".25"/>
<path d="M131 113.6h2" fill="none" stroke="#00f" stroke-width=".76"/>
<circle cx="131" cy="113.6" r=".38" fill="#00f"/>
<path d="M131 112.3h2" fill="none" stroke="#00f" stroke-width=".76"/>
<circle cx="131" cy="112.3" r=".38" fill="#00f"/>
<path d="M132 112.3h.1M132 113.6h.1M132 111.8v.5M132 113.6v.8" fill="none" stroke="#00f" stroke-width=".25"/>
<path d="M131 113.6h2" fill="none" stroke="#00f" stroke-width=".76"/>
<circle cx="131" cy="113.6" r=".38" fill="#00f"/>
<path d="M131 112.3h2" fill="none" stroke="#00f" stroke-width=".76"/>
<circle cx="131" cy="112.3" r=".38" fill="#00f"/>
<g fill="none" stroke="#f00" stroke-width=".25">
<path d="M60.9 12.8h2.6M71.1 12.8h2.5M195.4 20.4h2.5M205.6 20.4h2.5M159.9 58.5v2.6M159.9 68.7v2.5M81.2 96.6v2.5M81.2 101.7v2.5M137.1 109.3v2.5M137.1 114.4v2.5M76.2 149.9h2.5M86.3 149.9h2.5"/>
<path d="M170 147.4h2.6M180.2 147.4h2.5M66 162.6h2.5M76.2 162.6h2.5M172.6 170.2h2.5M182.7 170.2h2.6"/>
</g>
<g fill="none" stroke="#00f" stroke-width=".25">
<path d="M63.5 12.8l.7 .8M64.2 13.6h.1M65.8 12.1h.1M65.8 12.1l-1.6 1.5M65.8 12.1l1.5 1.5M67.3 13.6h.1M68.8 12.1h.1M68.8 12.1l-1.5 1.5M68.8 12.1l1.5 1.5M70.3 13.6h.1M71.1 12.8h.1M71.1 12.8l-.8 .8"/>
<path d="M200.5 18.7h.1M200.5 18.7v3.5M203 18.7h.1M203 18.7v3.5M197.9 20.4h2.6M200.5 20.4h.1M203 20.4h2.6M205.6 20.4h.1M158.1 63.6h.1M158.1 62.3v1.3M158.1 63.6h3.6M159.9 66.1h.1"/>
<path d="M159.9 61.1h.1M159.9 61.1v2.5M159.9 66.1v2.6M161.7 63.6h.1M161.7 64.9h.1M161.7 63.6v1.3M81.2 99.6h.1M81.2 99.1v.5M81.2 100.9h.1M81.2 100.9v.8M134.5 111.8h5.1M137.1 114.4h.1"/>
<path d="M137.1 112.8l1 .2 1.4 .7M137.1 112.8l-1.6 .3-.9 .6M137.1 112.8v1.6M139.6 111.8h.1M81.2 149.9a1.25 1.25 0 0 0-1.3-1.3 1.25 1.25 0 0 0-1.2 1.3M83.7 149.9a1.25 1.25 0 0 0-1.2-1.3 1.25 1.25 0 0 0-1.3 1.3M86.3 149.9a1.25 1.25 0 0 0-1.3-1.3 1.25 1.25 0 0 0-1.2 1.3M172.6 147.4l.7 .7M173.3 148.1h.1M174.9 146.6h.1M174.9 146.6l-1.6 1.5M174.9 146.6l1.5 1.5"/>
<path d="M176.4 148.1h.1M177.9 146.6h.1M177.9 146.6l-1.5 1.5M177.9 146.6l1.5 1.5M179.4 148.1h.1M180.2 147.4h.1M180.2 147.4l-.8 .7M68.5 162.6l.8 .8M69.3 163.4h.1M70.8 161.8h.1M70.8 161.8l-1.5 1.6M70.8 161.8l1.6 1.6"/>
<path d="M72.4 163.4h.1M73.9 161.8h.1M73.9 161.8l-1.5 1.6M73.9 161.8l1.5 1.6M75.4 163.4h.1M76.2 162.6h.1M76.2 162.6l-.8 .8M177.6 170.2a1.25 1.25 0 0 0-1.2-1.3 1.25 1.25 0 0 0-1.3 1.3M180.1 170.2a1.25 1.25 0 0 0-1.2-1.3 1.25 1.25 0 0 0-1.3 1.3M182.7 170.2a1.25 1.25 0 0 0-1.3-1.3 1.25 1.25 0 0 0-1.2 1.3"/>
<circle cx="201.7" cy="20.4" r="3.8"/>
</g>
<g fill="#00f" stroke="#00f" stroke-width=".25">
<path d="M159.9 63.6l1.8 2.5h-3.6z" fill-rule="evenodd"/>
<path d="M159.9 63.6l1.8 2.5h-3.6z" fill-rule="evenodd"/>
</g>
<path d="M80.2 100.9h2" fill="none" stroke="#00f" stroke-width=".76"/>
<circle cx="80.2" cy="100.9" r=".38" fill="#00f"/>
<path d="M80.2 99.6h2" fill="none" stroke="#00f" stroke-width=".76"/>
<circle cx="80.2" cy="99.6" r=".38" fill="#00f"/>
<path d="M81.2 99.6h.1M81.2 99.1v.5M81.2 100.9h.1M81.2 100.9v.8" fill="none" stroke="#00f" stroke-width=".25"/>
<path d="M80.2 100.9h2" fill="none" stroke="#00f" stroke-width=".76"/>
<circle cx="80.2" cy="100.9" r=".38" fill="#00f"/>
<path d="M80.2 99.6h2" fill="none" stroke="#00f" stroke-width=".76"/>
<circle cx="80.2" cy="99.6" r=".38" fill="#00f"/>
<path d="M81.2 30.6v2.5M81.2 35.7v2.5M187.8 20.4v2.6M187.8 30.6v2.5M60.9 89h2.6M71.1 89h2.5M66 167.7h2.5M76.2 167.7h2.5" fill="none" stroke="#f00" stroke-width=".25"/>
<g fill="none" stroke="#00f" stroke-width=".25">
<path d="M81.2 33.6h.1M81.2 34.9h.1M81.2 33.1v.5M81.2 34.9v.8M186 25.5h3.6M186 28.1h3.6M187.8 25.5h.1M187.8 30.6h.1M187.8 23v2.5M187.8 28.1v2.5M189.6 25.5h.1M189.6 28.1h.1"/>
<path d="M63.5 89l.7 .7M64.2 89.7h.1M65.8 88.2h.1M65.8 88.2l-1.6 1.5M65.8 88.2l1.5 1.5M67.3 89.7h.1M68.8 88.2h.1M68.8 88.2l-1.5 1.5M68.8 88.2l1.5 1.5M70.3 89.7h.1M71.1 89h.1M71.1 89l-.8 .7"/>
<path d="M68.5 167.7l.8 .7M69.3 168.4h.1M70.8 166.9h.1M70.8 166.9l-1.5 1.5M70.8 166.9l1.6 1.5M72.4 168.4h.1M73.9 166.9h.1M73.9 166.9l-1.5 1.5M73.9 166.9l1.5 1.5M75.4 168.4h.1M76.2 167.7h.1M76.2 167.7l-.8 .7"/>
<circle cx="187.8" cy="26.8" r="3.8"/>
</g>
<path d="M80.2 34.9h2" fill="none" stroke="#00f" stroke-width=".76"/>
<circle cx="80.2" cy="34.9" r=".38" fill="#00f"/>
<path d="M80.2 33.6h2" fill="none" stroke="#00f" stroke-width=".76"/>
<circle cx="80.2" cy="33.6" r=".38" fill="#00f"/>
<path d="M81.2 33.6h.1M81.2 34.9h.1M81.2 33.1v.5M81.2 34.9v.8" fill="none" stroke="#00f" stroke-width=".25"/>
<path d="M80.2 34.9h2" fill="none" stroke="#00f" stroke-width=".76"/>
<circle cx="80.2" cy="34.9" r=".38" fill="#00f"/>
<path d="M80.2 33.6h2" fill="none" stroke="#00f" stroke-width=".76"/>
<circle cx="80.2" cy="33.6" r=".38" fill="#00f"/>
<g fill="#f0f" stroke="#f0f" stroke-width=".25">
<circle cx="137" cy="30.6" r=".49"/>
<circle cx="132" cy="30.6" r=".49"/>
<circle cx="126.9" cy="56" r=".49"/>
<circle cx="132" cy="56" r=".49"/>
<circle cx="121.8" cy="56" r=".49"/>
<circle cx="180.2" cy="10.3" r=".49"/>
<circle cx="210.6" cy="10.3" r=".49"/>
<circle cx="192.8" cy="12.8" r=".49"/>
<circle cx="187.8" cy="12.8" r=".49"/>
<circle cx="126.9" cy="122" r=".49"/>
<circle cx="121.8" cy="122" r=".49"/>
<circle cx="180.2" cy="53.4" r=".49"/>
<circle cx="210.6" cy="53.4" r=".49"/>
<circle cx="192.8" cy="56" r=".49"/>
<circle cx="187.8" cy="56" r=".49"/>
<circle cx="137" cy="56" r=".49"/>
<circle cx="137" cy="96.6" r=".49"/>
<circle cx="132" cy="96.6" r=".49"/>
<circle cx="137" cy="122" r=".49"/>
<circle cx="132" cy="122" r=".49"/>
<circle cx="200.5" cy="111.8" r=".49"/>
<circle cx="200.5" cy="106.7" r=".49"/>
<circle cx="170" cy="111.8" r=".49"/>
<circle cx="170" cy="106.7" r=".49"/>
<circle cx="200.5" cy="147.3" r=".49"/>
<circle cx="96.4" cy="170.2" r=".49"/>
<circle cx="101.5" cy="165.1" r=".49"/>
<circle cx="205.5" cy="142.3" r=".49"/>
</g>
<text font-size="5.3" x="212.9" y="196.6">WOOJIN-DENBER</text>
<text font-size="4.1" x="212.9" y="203.1">CPU / UART</text>
<text font-size="3.3" fill="#00f" x="213.2" y="152.6">DEBUG PORT</text>
<g font-size="2.8" fill="#00f">
<text x="138.1" y="45.6">+</text>
<text x="138.1" y="111.6">+</text>
</g>
<g font-size="2.3" fill="#000080">
<text x="93.2" y="8.8">U16</text>
<text x="58.4" y="14.9">R187</text>
<text x="58.4" y="12.4">R186</text>
<text x="71.1" y="14.9">10/R1608</text>
<text x="71.1" y="12.4">10/R1608/NC</text>
<text x="192.9" y="17.4">CR1</text>
<text x="58.4" y="22.5">R189</text>
<text x="58.4" y="20">R188</text>
<text x="71.1" y="22.5">10/R1608</text>
<text x="71.1" y="20">10/R1608/NC</text>
<text x="182.3" y="22.7" transform="rotate(-90 182.3 22.7)">CR2</text>
<text x="189.9" y="22.7" transform="rotate(-90 189.9 22.7)">CR3</text>
<text x="156.9" y="24.8" transform="rotate(-90 156.9 24.8)">D11</text>
<text x="167" y="24.8" transform="rotate(-90 167 24.8)">D12</text>
<text x="195.4" y="27.6">CSA70-301L</text>
<text x="68.5" y="35.2">C37</text>
<text x="164.5" y="31.6" transform="rotate(-90 164.5 31.6)">P11KZ(SMD)</text>
<text x="174.6" y="31.6" transform="rotate(-90 174.6 31.6)">P11KZ(SMD)</text>
<text x="68.5" y="37.7">1uF/C1608</text>
<text x="182.3" y="43.8" transform="rotate(-90 182.3 43.8)">CSA70-301L</text>
<text x="189.9" y="43.8" transform="rotate(-90 189.9 43.8)">CSA70-301L</text>
<text x="68.5" y="50.4">C38</text>
<text x="68.5" y="53">1uF/C1608</text>
<text x="120.3" y="58.5" transform="rotate(90 120.3 58.5)">1uF/C1608</text>
<text x="122.8" y="58.5" transform="rotate(90 122.8 58.5)">C39</text>
<text x="125.3" y="58.5" transform="rotate(90 125.3 58.5)">1uF/C1608</text>
<text x="127.9" y="58.5" transform="rotate(90 127.9 58.5)">C40</text>
<text x="130.4" y="58.5" transform="rotate(90 130.4 58.5)">1uF/C1608</text>
<text x="133" y="58.5" transform="rotate(90 133 58.5)">C41</text>
<text x="135.5" y="58.5" transform="rotate(90 135.5 58.5)">TT10uF/10V/A</text>
<text x="138" y="58.5" transform="rotate(90 138 58.5)">CT39</text>
<text x="93.4" y="61.6">SP3232E/TSSOP16</text>
<text x="182.3" y="65.9" transform="rotate(-90 182.3 65.9)">CR5</text>
<text x="189.9" y="65.9" transform="rotate(-90 189.9 65.9)">CR6</text>
<text x="192.9" y="60.6">CR4</text>
<text x="156.9" y="67.9" transform="rotate(-90 156.9 67.9)">D13</text>
<text x="167" y="67.9" transform="rotate(-90 167 67.9)">D14</text>
<text x="195.4" y="70.7">CSA70-301L</text>
<text x="93.2" y="74.8">U17</text>
<text x="164.5" y="74.8" transform="rotate(-90 164.5 74.8)">P11KZ(SMD)</text>
<text x="174.6" y="74.8" transform="rotate(-90 174.6 74.8)">P11KZ(SMD)</text>
<text x="58.4" y="78.4">R190</text>
<text x="58.4" y="80.9">R191</text>
<text x="71.1" y="78.4">10/R1608</text>
<text x="71.1" y="80.9">10/R1608/NC</text>
<text x="58.4" y="86">R192</text>
<text x="58.4" y="88.5">R193</text>
<text x="71.1" y="86">10/R1608</text>
<text x="71.1" y="88.5">10/R1608/NC</text>
<text x="182.3" y="86.9" transform="rotate(-90 182.3 86.9)">CSA70-301L</text>
<text x="189.9" y="86.9" transform="rotate(-90 189.9 86.9)">CSA70-301L</text>
<text x="68.5" y="101.2">C42</text>
<text x="175.1" y="101.2">FB25</text>
<text x="68.5" y="103.7">1uF/C1608</text>
<text x="175.1" y="103.7">HH-1M2012-121JT/NC</text>
<text x="175.1" y="106.3">FB26</text>
<text x="175.1" y="111.4">FB27</text>
<text x="175.1" y="113.9">HH-1M2012-121JT/NC</text>
<text x="175.1" y="108.8">HH-1M2012-121JT/NC</text>
<text x="68.5" y="116.4">C43</text>
<text x="68.5" y="119">1uF/C1608</text>
<text x="120.3" y="124.5" transform="rotate(90 120.3 124.5)">1uF/C1608</text>
<text x="122.8" y="124.5" transform="rotate(90 122.8 124.5)">C44</text>
<text x="125.3" y="124.5" transform="rotate(90 125.3 124.5)">1uF/C1608</text>
<text x="127.9" y="124.5" transform="rotate(90 127.9 124.5)">C45</text>
<text x="130.4" y="124.5" transform="rotate(90 130.4 124.5)">1uF/C1608</text>
<text x="133" y="124.5" transform="rotate(90 133 124.5)">C46</text>
<text x="135.5" y="124.5" transform="rotate(90 135.5 124.5)">TT10uF/10V/A</text>
<text x="138" y="124.5" transform="rotate(90 138 124.5)">CT40</text>
<text x="93.4" y="127.6">SP3232E/TSSOP16</text>
<text x="114.2" y="141.8">J8</text>
<text x="167.5" y="139.3">R194</text>
<text x="167.5" y="141.8">R195</text>
<text x="180.2" y="139.3">10/R1608</text>
<text x="180.2" y="141.8">10/R1608/NC</text>
<text x="73.6" y="149.4">FB28</text>
<text x="86.3" y="149.4">HH-1M2012-121JT</text>
<text x="167.5" y="144.4">R196</text>
<text x="167.5" y="146.9">R197</text>
<text x="180.2" y="144.4">10/R1608</text>
<text x="180.2" y="146.9">10/R1608/NC</text>
<text x="109.1" y="154.5">SMW250-03P/NC</text>
<text x="63.5" y="164.7">R199</text>
<text x="63.5" y="162.1">R198</text>
<text x="63.5" y="167.2">R200</text>
<text x="76.2" y="164.7">10/R1608</text>
<text x="76.2" y="162.1">10/R1608/NC</text>
<text x="76.2" y="167.2">10/R1608/NC</text>
<text x="114.2" y="164.7">J10</text>
<text x="218.2" y="162.1">SP2</text>
<text x="63.5" y="169.7">R201</text>
<text x="76.2" y="172.3">FB31</text>
<text x="76.2" y="169.7">10/R1608</text>
<text x="88.8" y="172.3">HH-1M2012-121JT</text>
<text x="170" y="169.7">FB30</text>
<text x="182.7" y="169.7">HH-1M2012-121JT/NC</text>
<text x="109.1" y="177.4">SMW250-03P/NC</text>
<text x="208.1" y="174.8">HEADDER PIN-2.54 SMD/NC</text>
</g>
<g font-size="2.3">
<text x="228.4" y="10.8">RXD1</text>
<text x="34.5" y="16.2">XuTXD1</text>
<text x="34.5" y="13.6">XuTXD0</text>
<text x="87.1" y="15.3">10</text>
<text x="87.1" y="12.8">11</text>
<text x="113.5" y="15.3">7</text>
<text x="113.5" y="12.8">14</text>
<text x="144.7" y="15.9">TXD1</text>
<text x="144.7" y="13.4">TXD0</text>
<text x="159.8" y="16.1" transform="rotate(-90 159.8 16.1)">K</text>
<text x="170" y="16.1" transform="rotate(-90 170 16.1)">K</text>
<text x="228.4" y="13.4">TXD1</text>
<text x="36.1" y="23.8">XuRXD1</text>
<text x="36.1" y="21.2">XuRXD0</text>
<text x="87.1" y="20.4">12</text>
<text x="88.3" y="22.9">9</text>
<text x="113.5" y="22.9">8</text>
<text x="113.5" y="20.4">13</text>
<text x="145.2" y="23.8">RXD1</text>
<text x="145.2" y="21.2">RXD0</text>
<text x="88.3" y="28">1</text>
<text x="159.8" y="28.8" transform="rotate(-90 159.8 28.8)">A</text>
<text x="170" y="28.8" transform="rotate(-90 170 28.8)">A</text>
<text x="113.5" y="35.6">2</text>
<text x="113.5" y="30.5">16</text>
<text x="142.1" y="31.1">VDD_3.3V</text>
<text x="88.3" y="40.7">3</text>
<text x="113.5" y="40.7">6</text>
<text x="88.3" y="43.2">4</text>
<text x="228.4" y="54">RXD2</text>
<text x="88.3" y="55.9">5</text>
<text x="113.5" y="55.9">15</text>
<text x="159.8" y="59.3" transform="rotate(-90 159.8 59.3)">K</text>
<text x="170" y="59.3" transform="rotate(-90 170 59.3)">K</text>
<text x="228.4" y="56.5">TXD2</text>
<text x="159.8" y="72" transform="rotate(-90 159.8 72)">A</text>
<text x="170" y="72" transform="rotate(-90 170 72)">A</text>
<text x="37.1" y="79.6">XuTXD2</text>
<text x="37.1" y="82.2">XuTXD3</text>
<text x="87.1" y="81.3">10</text>
<text x="87.1" y="78.8">11</text>
<text x="113.5" y="81.3">7</text>
<text x="113.5" y="78.8">14</text>
<text x="144.7" y="81.9">TXD3</text>
<text x="144.7" y="79.4">TXD2</text>
<text x="36.1" y="87.2">XuRXD2</text>
<text x="36.1" y="89.8">XuRXD3</text>
<text x="87.1" y="86.4">12</text>
<text x="88.3" y="88.9">9</text>
<text x="113.5" y="88.9">8</text>
<text x="113.5" y="86.4">13</text>
<text x="145.2" y="89.8">RXD3</text>
<text x="145.2" y="87.2">RXD2</text>
<text x="88.3" y="94">1</text>
<text x="113.5" y="101.6">2</text>
<text x="113.5" y="96.6">16</text>
<text x="142.1" y="97.1">VDD_3.3V</text>
<text x="88.3" y="106.7">3</text>
<text x="113.5" y="106.7">6</text>
<text x="88.3" y="109.2">4</text>
<text x="88.3" y="121.9">5</text>
<text x="113.5" y="121.9">15</text>
<text x="146.7" y="140.3">TXD1</text>
<text x="146.7" y="142.8">TXD2</text>
<text x="220.8" y="142.8">TXD1_1</text>
<text x="42.2" y="147.9">RXD0</text>
<text x="42.7" y="145.4">TXD0</text>
<text x="111.2" y="144.8">1</text>
<text x="111.2" y="147.3">2</text>
<text x="111.2" y="149.9">3</text>
<text x="146.2" y="145.4">RXD1</text>
<text x="146.2" y="147.9">RXD2</text>
<text x="220.8" y="147.9">RXD1_1</text>
<text x="42.7" y="163.1">TXD1</text>
<text x="42.7" y="165.7">TXD2</text>
<text x="111.2" y="167.6">1</text>
<text x="146.7" y="165.7">TXD3</text>
<text x="215.2" y="165.1">1</text>
<text x="215.2" y="167.6">2</text>
<text x="42.2" y="168.2">RXD1</text>
<text x="42.2" y="170.8">RXD2</text>
<text x="111.2" y="170.2">2</text>
<text x="111.2" y="172.7">3</text>
<text x="146.2" y="168.2">RXD3</text>
<text x="215.2" y="170.2">3</text>
<text x="202.8" y="191.6">Title</text>
<text x="202.8" y="199.2">Size</text>
<text x="205.3" y="201.7">A4</text>
<text x="212.9" y="199.2">Document Number</text>
<text x="286.5" y="199.2">Rev</text>
<text x="289" y="201.7">001</text>
<text x="202.8" y="206.8">Date:</text>
<text x="216" y="206.8">Tuesday, January 31, 2012</text>
<text x="253.5" y="206.8">Sheet</text>
<text x="266.2" y="206.8">9</text>
<text x="273.8" y="206.8">of</text>
<text x="281.4" y="206.8">13</text>
</g>
<g font-size="2.3" fill="#004080">
<text x="92.7" y="16.4">T2IN</text>
<text x="92.7" y="13.9">T1IN</text>
<text x="102.9" y="16.4">T2OUT</text>
<text x="102.9" y="13.9">T1OUT</text>
<text x="92.7" y="21.5">R1OUT</text>
<text x="105.2" y="21.5">R1IN</text>
<text x="92.7" y="29.1">C1+</text>
<text x="92.7" y="24">R2OUT</text>
<text x="105.2" y="24">R2IN</text>
<text x="105.6" y="31.6">VCC</text>
<text x="92.7" y="41.8">C1-</text>
<text x="107.5" y="36.7">V+</text>
<text x="108.1" y="41.8">V-</text>
<text x="92.7" y="44.3">C2+</text>
<text x="92.7" y="57">C2-</text>
<text x="105.3" y="57">GND</text>
<text x="92.7" y="82.4">T2IN</text>
<text x="92.7" y="79.9">T1IN</text>
<text x="102.9" y="82.4">T2OUT</text>
<text x="102.9" y="79.9">T1OUT</text>
<text x="92.7" y="87.5">R1OUT</text>
<text x="105.2" y="87.5">R1IN</text>
<text x="92.7" y="95.1">C1+</text>
<text x="92.7" y="90">R2OUT</text>
<text x="105.2" y="90">R2IN</text>
<text x="105.6" y="97.7">VCC</text>
<text x="92.7" y="107.8">C1-</text>
<text x="107.5" y="102.7">V+</text>
<text x="108.1" y="107.8">V-</text>
<text x="92.7" y="110.3">C2+</text>
<text x="92.7" y="123">C2-</text>
<text x="105.3" y="123">GND</text>
</g>
<g font-size="2.3" fill="#f00">
<text x="119.8" y="12.3">UT_TXD0</text>
<text x="119.8" y="14.9">UT_TXD1</text>
<text x="119.8" y="22.5">UT_RXD1</text>
<text x="119.8" y="19.9">UT_RXD0</text>
<text x="119.8" y="78.3">UT_TXD2</text>
<text x="119.8" y="80.9">UT_TXD3</text>
<text x="119.8" y="88.5">UT_RXD3</text>
<text x="119.8" y="85.9">UT_RXD2</text>
</g>
<g font-size="2">
<text x="31.7" y="2">5</text>
<text x="90" y="2">4</text>
<text x="148.3" y="2">3</text>
<text x="206.6" y="2">2</text>
<text x="264.9" y="2">1</text>
<text x=".7" y="29.8">D</text>
<text x="294.7" y="29.8">D</text>
<text x=".7" y="81">C</text>
<text x="294.7" y="81">C</text>
<text x=".7" y="132.1">B</text>
<text x="294.7" y="132.1">B</text>
<text x=".7" y="183.3">A</text>
<text x="294.7" y="183.3">A</text>
<text x="31.7" y="209.1">5</text>
<text x="90" y="209.1">4</text>
<text x="148.3" y="209.1">3</text>
<text x="206.6" y="209.1">2</text>
<text x="264.9" y="209.1">1</text>
</g>
</svg>
